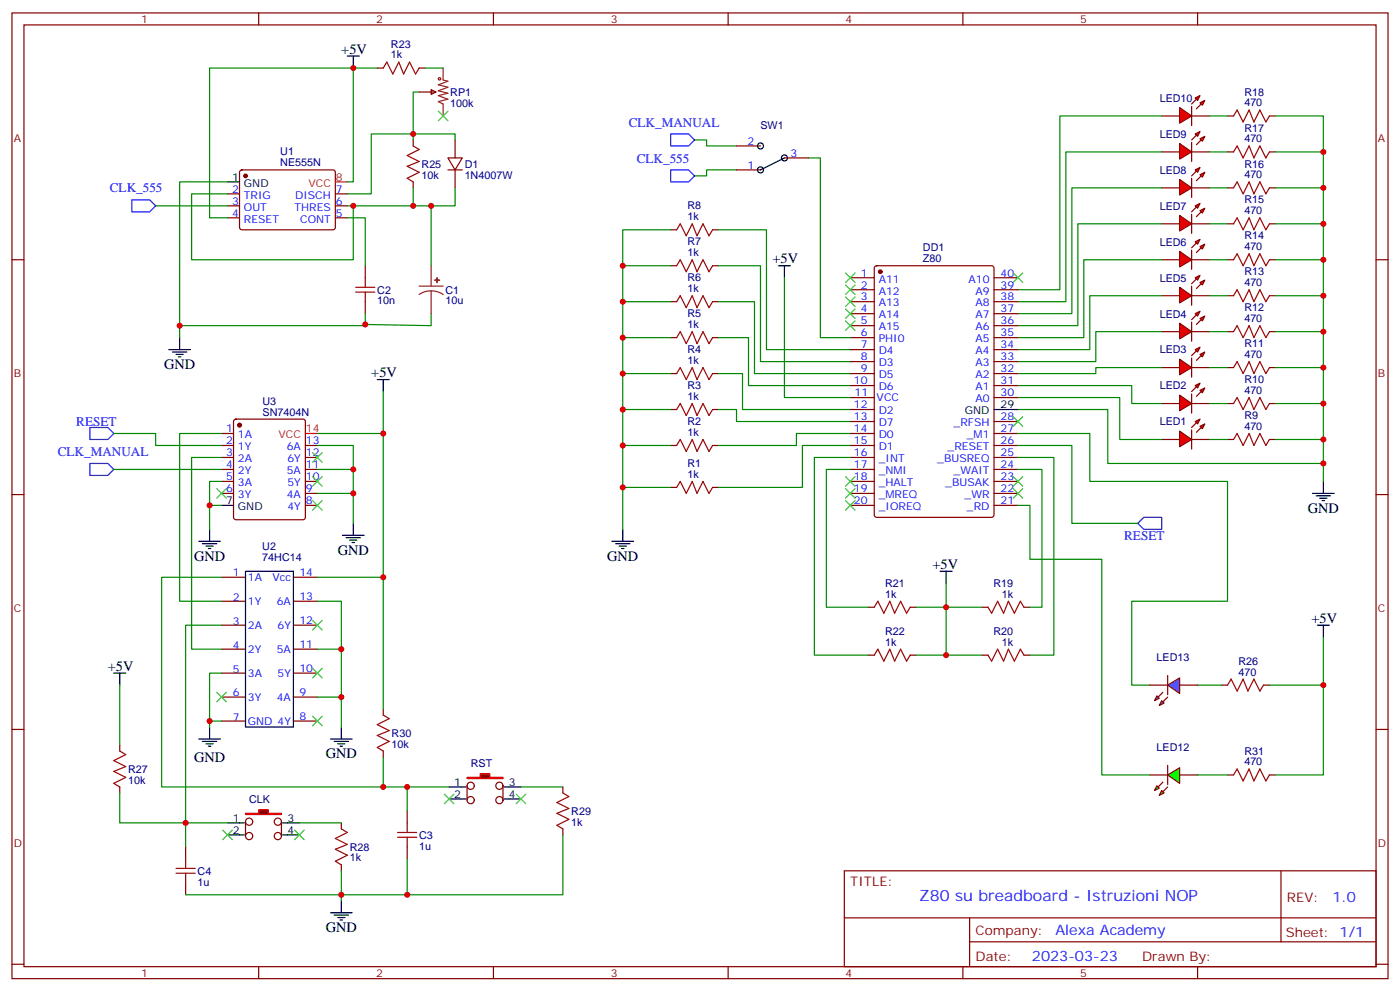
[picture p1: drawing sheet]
<svg xmlns="http://www.w3.org/2000/svg" width="412mm" height="292mm" viewBox="0 0 412 292" stroke-linecap="round" stroke-linejoin="round" font-family="sans-serif">
<g fill="none" stroke="#870000" stroke-width=".35">
<path d="M3.5 3.8h405.4v284.3h-405.4zM7.1 7.3h398.2v277.3h-398.2zM76.2 3.8v3.5M145.3 3.8v3.5M214.5 3.8v3.5M283.6 3.8v3.5M352.8 3.8v3.5M361.6 34.1h1.8M373.9 34.1h1.8M361.6 55.3h1.8M361.6 44.7h1.8M373.9 55.3h1.8"/>
<path d="M373.9 44.7h1.8M3.5 76.5h3.6M197.6 78.2h1.7M197.6 67.7h1.7M209.9 78.2h1.8M209.9 67.7h1.8M361.6 76.5h1.8M361.6 65.9h1.8M373.9 76.5h1.8M373.9 65.9h1.8M405.3 76.5h3.6M197.6 99.4h1.7"/>
<path d="M197.6 88.8h1.7M209.9 99.4h1.8M209.9 88.8h1.8M361.6 87.1h1.8M361.6 97.6h1.8M373.9 87.1h1.8M373.9 97.6h1.8M197.6 110h1.7M209.9 110h1.8M361.6 108.2h1.8M361.6 118.8h1.8M373.9 108.2h1.8"/>
<path d="M373.9 118.8h1.8M197.6 131.2h1.7M197.6 120.6h1.7M209.9 131.2h1.8M209.9 120.6h1.8M361.6 129.4h1.8M373.9 129.4h1.8M3.5 145.6h3.6M197.6 143.5h1.7M209.9 143.5h1.8M405.3 145.6h3.6M3.5 214.8h3.6"/>
<path d="M405.3 214.8h3.6M248.7 256.4h156.6v28.2h-156.6zM377.3 256.4v20.9M248.7 270.2h156.5M285.6 277.3h119.6M285.6 270.2v14.2M3.5 283.9h3.6M76.2 284.6v3.5M145.3 284.6v3.5M214.5 284.6v3.5M283.6 284.6v3.5M352.8 284.6v3.5"/>
<path d="M405.3 283.9h3.6"/>
</g>
<g fill="none" stroke="#a10000" stroke-width=".35">
<path d="M363.4 34.1l1-1.7 1.8 3.5 1.7-3.5 1.5 3.5 1.7-3.5 1.8 3.5 1-1.8M363.4 55.3l1-1.7 1.8 3.5 1.7-3.5 1.5 3.5 1.7-3.5 1.8 3.5 1-1.8M363.4 44.7l1-1.7 1.8 3.5 1.7-3.5 1.5 3.5 1.7-3.5 1.8 3.5 1-1.8M199.3 78.2l1.1-1.7 1.7 3.5 1.8-3.5 1.4 3.5 1.8-3.5 1.7 3.5 1.1-1.8M199.3 67.7l1.1-1.8 1.7 3.5 1.8-3.5 1.4 3.5 1.8-3.5 1.7 3.5 1.1-1.7M363.4 76.5l1-1.8 1.8 3.5 1.7-3.5 1.5 3.5 1.7-3.5 1.8 3.5 1-1.7M363.4 65.9l1-1.8 1.8 3.6 1.7-3.6 1.5 3.6 1.7-3.6 1.8 3.6 1-1.8M199.3 99.4l1.1-1.8 1.7 3.6 1.8-3.6 1.4 3.6 1.8-3.6 1.7 3.6 1.1-1.8M199.3 88.8l1.1-1.7 1.7 3.5 1.8-3.5 1.4 3.5 1.8-3.5 1.7 3.5 1.1-1.8M363.4 87.1l1-1.8 1.8 3.5 1.7-3.5 1.5 3.5 1.7-3.5 1.8 3.5 1-1.7M363.4 97.6l1-1.7 1.8 3.5 1.7-3.5 1.5 3.5 1.7-3.5 1.8 3.5 1-1.8M199.3 110l1.1-1.8 1.7 3.6 1.8-3.6 1.4 3.6 1.8-3.6 1.7 3.6 1.1-1.8"/>
<path d="M363.4 108.2l1-1.7 1.8 3.5 1.7-3.5 1.5 3.5 1.7-3.5 1.8 3.5 1-1.8M363.4 118.8l1-1.7 1.8 3.5 1.7-3.5 1.5 3.5 1.7-3.5 1.8 3.5 1-1.8M199.3 131.2l1.1-1.8 1.7 3.5 1.8-3.5 1.4 3.5 1.8-3.5 1.7 3.5 1.1-1.7M199.3 120.6l1.1-1.8 1.7 3.5 1.8-3.5 1.4 3.5 1.8-3.5 1.7 3.5 1.1-1.7M363.4 129.4l1-1.8 1.8 3.6 1.7-3.6 1.5 3.6 1.7-3.6 1.8 3.6 1-1.8M199.3 143.5l1.1-1.8 1.7 3.6 1.8-3.6 1.4 3.6 1.8-3.6 1.7 3.6 1.1-1.8"/>
</g>
<path d="M180.3 159.4h6.3M183.4 155.9v3.5M181.3 160.1h4.3M182.4 160.8h2.1M183.1 161.5h.7" fill="none" stroke="#000" stroke-width=".35"/>
<g fill="none" stroke="#008700" stroke-width=".35">
<path d="M197.6 78.2h-14.2v10.6M197.6 67.7h-14.2v10.5M211.7 78.2h12.3v28.3h26.5M211.7 67.7h14.1v35.2h24.7M197.6 99.4h-14.2v10.6M197.6 88.8h-14.2v10.6M211.7 99.4h8.8v14.1h30M211.7 88.8h10.5v21.2h28.3M197.6 110h-14.2v10.6M211.7 110h7v10.6h31.8M197.6 131.2h-14.2v12.3M197.6 120.6h-14.2v10.6"/>
<path d="M211.7 120.6h5.3v3.5h33.5M250.5 131.2h-14.1v12.3h-24.7M250.5 127.6h-15.9v3.6h-22.9M197.6 143.5h-14.2v12.4"/>
</g>
<g fill="#f00" stroke="#870000" stroke-width=".35">
<path d="M347.5 126.9l3.5 2.5-3.5 2.1z"/>
<path d="M351 126.6v5.6z"/>
</g>
<g fill="#870000" stroke="#870000" stroke-width=".35">
<path d="M351 125.9l1.4-1.4z"/>
<path d="M352.4 127.3l1.4-1.4z"/>
</g>
<g fill="#f00" stroke="#870000" stroke-width=".35">
<path d="M352.1 124.1l1.4-.7-.7 1.4z"/>
<path d="M353.5 125.5l1.4-.7-.7 1.4z"/>
</g>
<path d="M342.2 129.4h5.3M351 129.4h5.3" fill="none" stroke="#870000" stroke-width=".35"/>
<g fill="#f00" stroke="#870000" stroke-width=".35">
<path d="M347.5 116.3l3.5 2.5-3.5 2.1z"/>
<path d="M351 116v5.6z"/>
</g>
<g fill="#870000" stroke="#870000" stroke-width=".35">
<path d="M352.4 113.9l-1.4 1.4z"/>
<path d="M352.4 116.7l1.4-1.4z"/>
</g>
<g fill="#f00" stroke="#870000" stroke-width=".35">
<path d="M352.1 113.5l1.4-.7-.7 1.4z"/>
<path d="M353.5 114.9l1.4-.7-.7 1.4z"/>
</g>
<path d="M342.2 118.8h5.3M351 118.8h5.3" fill="none" stroke="#870000" stroke-width=".35"/>
<g fill="#f00" stroke="#870000" stroke-width=".35">
<path d="M347.5 105.8l3.5 2.4-3.5 2.1z"/>
<path d="M351 105.4v5.7z"/>
</g>
<g fill="#870000" stroke="#870000" stroke-width=".35">
<path d="M351 104.7l1.4-1.4z"/>
<path d="M352.4 106.1l1.4-1.4z"/>
</g>
<g fill="#f00" stroke="#870000" stroke-width=".35">
<path d="M352.1 102.9l1.4-.7-.7 1.4z"/>
<path d="M353.5 104.4l1.4-.8-.7 1.5z"/>
</g>
<path d="M342.2 108.2h5.3M351 108.2h5.3" fill="none" stroke="#870000" stroke-width=".35"/>
<g fill="#f00" stroke="#870000" stroke-width=".35">
<path d="M347.5 95.2l3.5 2.4-3.5 2.2z"/>
<path d="M351 94.8v5.7z"/>
</g>
<g fill="#870000" stroke="#870000" stroke-width=".35">
<path d="M351 94.1l1.4-1.4z"/>
<path d="M352.4 95.5l1.4-1.4z"/>
</g>
<g fill="#f00" stroke="#870000" stroke-width=".35">
<path d="M352.1 92.4l1.4-.7-.7 1.4z"/>
<path d="M353.5 93.8l1.4-.7-.7 1.4z"/>
</g>
<path d="M342.2 97.6h5.3M351 97.6h5.3" fill="none" stroke="#870000" stroke-width=".35"/>
<g fill="#f00" stroke="#870000" stroke-width=".35">
<path d="M347.5 84.6l3.5 2.5-3.5 2.1z"/>
<path d="M351 84.2v5.7z"/>
</g>
<g fill="#870000" stroke="#870000" stroke-width=".35">
<path d="M351 83.5l1.4-1.4z"/>
<path d="M352.4 84.9l1.4-1.4z"/>
</g>
<g fill="#f00" stroke="#870000" stroke-width=".35">
<path d="M352.1 81.8l1.4-.7-.7 1.4z"/>
<path d="M353.5 83.2l1.4-.7-.7 1.4z"/>
</g>
<path d="M342.2 87.1h5.3M351 87.1h5.3" fill="none" stroke="#870000" stroke-width=".35"/>
<g fill="#f00" stroke="#870000" stroke-width=".35">
<path d="M347.5 74l3.5 2.5-3.5 2.1z"/>
<path d="M351 73.7v5.6z"/>
</g>
<g fill="#870000" stroke="#870000" stroke-width=".35">
<path d="M351 73l1.4-1.5z"/>
<path d="M352.4 74.4l1.4-1.4z"/>
</g>
<g fill="#f00" stroke="#870000" stroke-width=".35">
<path d="M352.1 71.2l1.4-.7-.7 1.4z"/>
<path d="M353.5 72.6l1.4-.7-.7 1.4z"/>
</g>
<path d="M342.2 76.5h5.3M351 76.5h5.3" fill="none" stroke="#870000" stroke-width=".35"/>
<g fill="#f00" stroke="#870000" stroke-width=".35">
<path d="M347.5 63.4l3.5 2.5-3.5 2.1z"/>
<path d="M351 63.1v5.6z"/>
</g>
<g fill="#870000" stroke="#870000" stroke-width=".35">
<path d="M351 62.4l1.4-1.4z"/>
<path d="M352.4 63.8l1.4-1.4z"/>
</g>
<g fill="#f00" stroke="#870000" stroke-width=".35">
<path d="M352.1 60.6l1.4-.7-.7 1.4z"/>
<path d="M353.5 62l1.4-.7-.7 1.4z"/>
</g>
<path d="M342.2 65.9h5.3M351 65.9h5.3" fill="none" stroke="#870000" stroke-width=".35"/>
<g fill="#f00" stroke="#870000" stroke-width=".35">
<path d="M347.5 52.8l3.5 2.5-3.5 2.1z"/>
<path d="M351 52.5v5.6z"/>
</g>
<g fill="#870000" stroke="#870000" stroke-width=".35">
<path d="M351 51.8l1.4-1.4z"/>
<path d="M353.8 51.8l-1.4 1.4z"/>
</g>
<g fill="#f00" stroke="#870000" stroke-width=".35">
<path d="M352.1 50l1.4-.7-.7 1.4z"/>
<path d="M353.5 51.4l1.4-.7-.7 1.4z"/>
</g>
<path d="M342.2 55.3h5.3M351 55.3h5.3" fill="none" stroke="#870000" stroke-width=".35"/>
<g fill="#f00" stroke="#870000" stroke-width=".35">
<path d="M347.5 42.3l3.5 2.4-3.5 2.1z"/>
<path d="M351 41.9v5.7z"/>
</g>
<g fill="#870000" stroke="#870000" stroke-width=".35">
<path d="M351 41.2l1.4-1.4z"/>
<path d="M352.4 42.6l1.4-1.4z"/>
</g>
<g fill="#f00" stroke="#870000" stroke-width=".35">
<path d="M352.1 39.4l1.4-.7-.7 1.4z"/>
<path d="M353.5 40.9l1.4-.8-.7 1.5z"/>
</g>
<path d="M342.2 44.7h5.3M351 44.7h5.3" fill="none" stroke="#870000" stroke-width=".35"/>
<g fill="#f00" stroke="#870000" stroke-width=".35">
<path d="M347.5 31.7l3.5 2.4-3.5 2.2z"/>
<path d="M351 31.3v5.7z"/>
</g>
<g fill="#870000" stroke="#870000" stroke-width=".35">
<path d="M351 30.6l1.4-1.4z"/>
<path d="M353.8 30.6l-1.4 1.4z"/>
</g>
<g fill="#f00" stroke="#870000" stroke-width=".35">
<path d="M352.1 28.9l1.4-.7-.7 1.4z"/>
<path d="M353.5 30.3l1.4-.7-.7 1.4z"/>
</g>
<g fill="none" stroke="#870000" stroke-width=".35">
<path d="M342.2 34.1h5.3M351 34.1h5.3M67 57.1h3.6M70.8 50.2l.5-.2 27 .1 .5 .6-.1 16.5-.6 .5-27.1-.1-.4-.6v-16.3zM98.8 57.1h3.5M121.7 41.2v1.8M121.7 53.6v1.7M67 60.6h3.6M67 64.1h3.6M98.8 60.6h3.5M98.8 64.1h3.5M107.6 78.2v3.6"/>
<path d="M257.8 78.5l.4-.3h33.9l.7 .5v72.9l-.5 .7h-34.1l-.6-.4-.1-72.9zM107.6 88.8v3.6M250.5 81.8h7M250.5 85.3h7M250.5 88.8h7M250.5 92.4h7M250.5 95.9h7M250.5 99.4h7M292.8 81.8h7.1M292.8 85.3h7.1M292.8 88.8h7.1M292.8 92.4h7.1"/>
<path d="M292.8 95.9h7.1M292.8 99.4h7.1M250.5 102.9h7M250.5 106.5h7M250.5 110h7M250.5 113.5h7M250.5 117.1h7M292.8 102.9h7.1M292.8 106.5h7.1M292.8 110h7.1M292.8 113.5h7.1M292.8 117.1h7.1"/>
<path d="M250.5 120.6h7M250.5 124.1h7M250.5 127.6h7M250.5 131.2h7M250.5 134.7h7M250.5 138.2h7M292.8 124.1h7.1M292.8 127.6h7.1M292.8 131.2h7.1M292.8 134.7h7.1M292.8 138.2h7.1M250.5 141.7h7"/>
<path d="M250.5 145.3h7M250.5 148.8h7M292.8 141.7h7.1M292.8 145.3h7.1M292.8 148.8h7.1M65.3 170h7M65.3 177h7M86.4 170h7.1M86.4 177h7.1M255.8 178.8h1.7M268.1 178.8h1.8M289.3 178.8h1.7"/>
<path d="M301.6 178.8h1.8M65.3 184.1h7M65.3 191.1h7M65.3 198.2h7M86.4 184.1h7.1M86.4 191.1h7.1M86.4 198.2h7.1M255.8 192.9h1.7M268.1 192.9h1.8M289.3 192.9h1.7M301.6 192.9h1.8M65.3 205.2h7"/>
<path d="M65.3 212.3h7M86.4 205.2h7.1M86.4 212.3h7.1"/>
</g>
<g fill="none" stroke="#008700" stroke-width=".35">
<path d="M121.7 39.4h-12.3v17.7h-7.1M123.5 27.1h-1.8v14.1M342.2 34.1h-30v51.2h-12.3M356.3 34.1h5.3M375.7 34.1h14.1v10.6M67 53.6h-14.1v45.8M67 57.1h-10.6v19.4h47.7v-15.9h-1.8M102.3 53.6h1.8v-33.6h-42.4v44.1h5.3M121.7 55.3v5.3h-17.6M204.6 41.2h3.5v1.8h8.9M217 50h-8.9v1.8h-3.5M238.1 46.5h3.6v52.9h8.8"/>
<path d="M342.2 55.3h-26.5v37.1h-15.8M342.2 44.7h-28.2v44.1h-14.1M356.3 55.3h5.3M356.3 44.7h5.3M375.7 55.3h14.1v10.6M375.7 44.7h14.1v10.6M45.9 60.6h21.1M102.3 64.1h5.3v14.1M342.2 76.5h-22.9v22.9h-19.4M342.2 65.9h-24.7v30h-17.6M356.3 76.5h5.3M356.3 65.9h5.3"/>
<path d="M375.7 76.5h14.1v10.6M375.7 65.9h14.1v10.6M107.6 92.4v3.5h-54.7M127 92.4v3.5l-19.4-.4M231.1 81.8v35.3h19.4M342.2 97.6h-19.4v8.9h-22.9M342.2 87.1h-21.2v15.8h-21.1M356.3 97.6h5.3M356.3 87.1h5.3M375.7 97.6h14.1v10.6M375.7 87.1h14.1v10.5M112.9 115.3v54.7h-19.4"/>
<path d="M299.9 117.1h29.9v12.3h12.4M299.9 113.5h33.5v5.3h8.8M342.2 108.2h-19.4v1.8h-22.9M356.3 118.8h5.3M356.3 108.2h5.3M375.7 118.8h14.1v10.6M375.7 108.2h14.1v10.6M250.5 134.7h-10.6v58.2h15.9M250.5 138.2h-7.1v40.6h12.4M299.9 120.6h26.4v15.9h63.5M299.9 138.2h7v40.6h-3.5M299.9 134.7h10.5v58.2h-7"/>
<path d="M356.3 129.4h5.3M375.7 129.4h14.1v12.3M278.7 171.7v21.2h10.6M269.9 192.9h8.8"/>
</g>
<g fill="none" stroke="#000" stroke-width=".35">
<path d="M102.3 16.5h3.5M104.1 16.5v3.5M67 53.6h3.6M229.3 78.2h3.5M231.1 78.2v3.6M52.9 99.4v3.5M49.7 102.9h6.4M50.8 103.6h4.2M51.9 104.4h2.1M52.6 105.1h.7M111.1 111.8h3.6M112.9 111.8v3.5"/>
<path d="M292.8 120.6h7.1M386.6 145.3h6.4M387.7 146h4.2M388.8 146.7h2.1M389.5 147.4h.7M389.8 141.7v3.6M72.3 168.2h14.1v45.9h-14.1zM276.9 168.2h3.6M278.7 168.2v3.5M58.6 217.6h6.3M59.6 218.3h4.3M60.7 219h2.1"/>
<path d="M61.4 219.7h.7M61.7 214.1v3.5M67 242.3h3.6M67 245.8h3.6"/>
</g>
<g fill="#870000" stroke="#870000" stroke-width=".35">
<circle cx="259.3" cy="80" r=".53"/>
<circle cx="72.3" cy="51.8" r=".53"/>
</g>
<g fill="none" stroke="#3c3" stroke-width=".35">
<path d="M249.1 94.5l2.8 2.8M249.1 90.9l2.8 2.9M249.1 87.4l2.8 2.8M249.1 83.9l2.8 2.8M249.1 80.4l2.8 2.8M251.9 94.5l-2.8 2.8M251.9 90.9l-2.8 2.9M251.9 87.4l-2.8 2.8M251.9 83.9l-2.8 2.8M251.9 80.4l-2.8 2.8M298.4 80.4l2.9 2.8M301.3 80.4l-2.9 2.8"/>
<path d="M298.4 122.7l2.9 2.8M301.3 122.7l-2.9 2.8M249.1 147.4l2.8 2.8M249.1 143.9l2.8 2.8M249.1 140.3l2.8 2.9M251.9 147.4l-2.8 2.8M251.9 143.9l-2.8 2.8M251.9 140.3l-2.8 2.9M298.4 143.9l2.9 2.8M298.4 140.3l2.9 2.9M301.3 143.9l-2.9 2.8M301.3 140.3l-2.9 2.9"/>
</g>
<path d="M121.7 43l1.8 1-3.6 1.8 3.6 1.8-3.6 1.4 3.6 1.7-3.6 1.8 1.8 1.1M104.8 86h5.6M104.8 84.6h5.6M107.6 81.8v2.8M107.6 86v2.8M257.5 178.8l1.1-1.8 1.7 3.6 1.8-3.6 1.4 3.6 1.8-3.6 1.8 3.6 1-1.8M291 178.8l1.1 1.8 1.8-3.6 1.7 3.6 1.4-3.6 1.8 3.6 1.8-3.6 1 1.8M257.5 192.9l1.1-1.8 1.7 3.6 1.8-3.6 1.4 3.6 1.8-3.6 1.8 3.6 1-1.8M291 192.9l1.1 1.8 1.8-3.6 1.7 3.6 1.4-3.6 1.8 3.6 1.8-3.6 1 1.8" fill="none" stroke="#a10000" stroke-width=".35"/>
<path d="M98.8 53.6h3.5" fill="none" stroke="#f00" stroke-width=".35"/>
<path d="M197.6 39.4h5.2l1.8 1.8-1.8 1.8h-5.2zM38.8 58.8h5.3l1.8 1.8-1.8 1.8h-5.3zM197.6 50h5.2l1.8 1.8-1.8 1.8h-5.2z" fill="none" stroke="#00f" stroke-width=".35"/>
<path d="M72.3 239.5h3.9v-1.1h2.8v1.1h3.9v.3h-10.6z" fill="#870000" stroke="#f00" stroke-width=".35"/>
<g fill="none" stroke="#870000" stroke-width=".35">
<path d="M35.3 219.4v1.7M112.9 208.8v1.7M35.3 231.7v1.8M112.9 221.1v1.8M165.8 231.7v1.8M72.3 241.9v4.3M82.9 241.9v4.3M100.5 242.3v1.8M100.5 254.6v1.8M165.8 244.1v1.7"/>
<circle cx="73.4" cy="241.9" r="1.06"/>
<circle cx="73.4" cy="246.2" r="1.06"/>
<circle cx="81.8" cy="241.9" r="1.06"/>
<circle cx="81.8" cy="246.2" r="1.06"/>
</g>
<g fill="none" stroke="#000" stroke-width=".35">
<path d="M33.5 198.2h3.5M35.3 198.2v3.5M132.3 231.7h3.5M132.3 235.2h3.5M70.6 242.3h1.4M70.6 245.8h1.4M83.3 242.3h4.9M83.3 245.8h4.9M97.4 268.7h6.3M98.4 269.5h4.3M99.5 270.2h2.1M100.2 270.9h.7"/>
<path d="M100.5 265.2v3.5"/>
</g>
<path d="M112.9 210.5l1.8 1.1-3.6 1.8 3.6 1.7-3.6 1.4 3.6 1.8-3.6 1.8 1.8 1M35.3 221.1l1.7 1.1-3.5 1.7 3.5 1.8-3.5 1.4 3.5 1.8-3.5 1.7 1.8 1.1M165.8 233.5l1.8 1-3.6 1.8 3.6 1.8-3.6 1.4 3.6 1.7-3.6 1.8 1.8 1.1M100.5 244.1l1.8 1-3.5 1.8 3.5 1.7-3.5 1.4 3.5 1.8-3.5 1.8 1.7 1" fill="none" stroke="#a10000" stroke-width=".35"/>
<path d="M65.3 212.3h-3.6v1.8M112.9 222.9v8.8h19.4M153.5 231.7h12.3M67 242.3h-12.3v7M88.2 242.3h12.3M100.5 256.4v8.8" fill="none" stroke="#008700" stroke-width=".35"/>
<path d="M26.5 136.5h5.2l1.8 1.7-1.8 1.8h-5.2z" fill="none" stroke="#00f" stroke-width=".35"/>
<path d="M137.6 228.9h3.9v-1.1h2.8v1.1h3.9v.3h-10.6z" fill="#870000" stroke="#f00" stroke-width=".35"/>
<g fill="none" stroke="#870000" stroke-width=".35">
<path d="M111.1 20h1.8M123.5 27.1h4.9M123.5 20h1.7M127 26.4l1.4 .7-1.4 .7zM131.9 46.5h4.3l-2.1 3.5zM131.9 50h4.3M134.1 41.2v5.3M134.1 50v5.3M217 50h7M217 43h7M231.1 46.5h7M65.3 127.6h3.5"/>
<path d="M65.3 131.2h3.5M65.3 134.7h3.5M65.3 138.2h3.5M69 123.6l.5-.2h19.8l.5 .2 .2 .5v28.2l-.3 .5-.4 .2h-19.8l-.5-.2-.2-.5v-28.2zM90 131.2h3.5M90 134.7h3.5M90 138.2h3.5M65.3 141.7h3.5M65.3 145.3h3.5M90 141.7h3.5M90 145.3h3.5M90 148.8h3.5"/>
<path d="M359.8 201.7h1.8M372.2 201.7h1.7M119.9 238.8v3.5M137.6 231.4v4.2M148.2 231.4v4.2M338.7 228.2h5.3M347.5 228.2h5.3M361.6 228.2h1.8M373.9 228.2h1.8M54.7 249.3v3.6M54.7 259.9v3.6M119.9 249.3v3.6"/>
<circle cx="138.6" cy="231.4" r="1.06"/>
<circle cx="138.6" cy="235.6" r="1.06"/>
<circle cx="147.1" cy="235.6" r="1.06"/>
<circle cx="147.1" cy="231.4" r="1.06"/>
</g>
<g fill="none" stroke="#000" stroke-width=".35">
<path d="M231.1 46.5l-7.1 3.5M58.6 159.4h6.3M61.7 155.9v3.5M65.3 148.8h3.5M100.9 157.6h6.3M102 158.3h4.2M103 159h2.1M103.7 159.7h.7M104.1 154.1v3.5M59.6 160.1h4.3M60.7 160.8h2.1M61.4 161.5h.7"/>
<path d="M97.4 217.6h6.3M98.4 218.3h4.3M99.5 219h2.1M100.2 219.7h.7M100.5 214.1v3.5M135.8 231.7h1.4M135.8 235.2h1.4M148.5 231.7h5M148.5 235.2h5"/>
<circle cx="224" cy="43" r=".88"/>
<circle cx="224" cy="50" r=".88"/>
<circle cx="231.1" cy="46.5" r=".88"/>
</g>
<path d="M26.5 125.9h5.2l1.8 1.7-1.8 1.8h-5.2zM335.1 154.1l1.8-1.8h5.3v3.6h-5.3z" fill="none" stroke="#00f" stroke-width=".35"/>
<g fill="none" stroke="#008700" stroke-width=".35">
<path d="M104.1 20h7M121.7 39.4h12.4v1.8M125.2 20h5.3M134.1 55.3v5.3h-12.4M127 60.6v17.6M33.5 127.6h12.4v3.6h19.4M33.5 138.2h31.8M65.3 127.6h-12.4v49.4h12.4M65.3 134.7h-8.9v56.4h8.9M93.5 131.2h10.6v22.9M93.5 138.2h10.6M93.5 127.6h19.4"/>
<path d="M299.9 131.2h15.8v22.9h19.4M65.3 148.8h-3.6v7.1M65.3 141.7h-3.6v7.1M93.5 145.3h10.6M65.3 170h-17.7v61.7h65.3M93.5 177h7v37.1M112.9 170v38.8M269.9 178.8h19.4M65.3 198.2h-3.6v14.1M65.3 184.1h-10.6v58.2h-19.4v-8.8M93.5 191.1h7M35.3 201.7v17.7"/>
<path d="M93.5 205.2h7M119.9 231.7v7.1M119.9 252.9v10.6M165.8 245.8v17.7h-111.1"/>
</g>
<path d="M130.5 20v3.6l1.4 .3-2.8 1.1 2.8 .7-2.8 1 2.8 .7-2.8 .8 2.8 1-2.8 .7 1.4 .7v3.5M127 78.2v6M123.5 84.2h7M127 85.7l-1.9 .2-1.6 .8M127 85.7l1.9 .2 1.6 .8M127 85.7v6.7" fill="none" stroke="#8c2424" stroke-width=".35"/>
<g fill="#8c2424" stroke="#8c2424" stroke-width=".35">
<path d="M128.1 82.5h1.4z"/>
<path d="M128.7 81.8l.1 1.4z"/>
</g>
<g fill="none" stroke="#a10000" stroke-width=".35">
<path d="M112.9 20l1-1.7 1.8 3.5 1.8-3.5 1.4 3.5 1.7-3.5 1.8 3.5 1.1-1.8M361.6 201.7l1.1-1.7 1.7 3.5 1.8-3.5 1.4 3.5 1.8-3.5 1.7 3.5 1.1-1.8M363.4 228.2l1-1.8 1.8 3.5 1.7-3.5 1.5 3.5 1.7-3.5 1.8 3.5 1-1.7M51.9 257.1h5.6M51.9 255.7h5.6M54.7 252.9v2.8M54.7 257.1v2.8M117.1 246.5h5.7M117.1 245.1h5.7M119.9 242.3v2.8M119.9 246.5v2.8"/>
<circle cx="129.5" cy="23.2" r=".35"/>
</g>
<circle cx="70.6" cy="125.2" r=".53" fill="#870000" stroke="#870000" stroke-width=".35"/>
<path d="M90 127.6h3.5" fill="none" stroke="#f00" stroke-width=".35"/>
<g fill="none" stroke="#3c3" stroke-width=".35">
<path d="M129.1 32.7l2.8 2.9M131.9 32.7l-2.8 2.9M92.1 133.3l2.8 2.8M94.9 133.3l-2.8 2.8M63.9 143.9l2.8 2.8M66.7 143.9l-2.8 2.8M92.1 147.4l2.8 2.8M92.1 140.3l2.8 2.9M94.9 147.4l-2.8 2.8M94.9 140.3l-2.8 2.9M92.1 196.8l2.8 2.8M92.1 182.7l2.8 2.8"/>
<path d="M94.9 196.8l-2.8 2.8M94.9 182.7l-2.8 2.8M63.9 203.8l2.8 2.9M66.7 203.8l-2.8 2.9M92.1 210.9l2.8 2.8M94.9 210.9l-2.8 2.8M130.9 233.8l2.8 2.8M133.7 233.8l-2.8 2.8M152 233.8l2.9 2.8M154.9 233.8l-2.9 2.8M65.6 244.4l2.8 2.8M68.4 244.4l-2.8 2.8"/>
<path d="M86.8 244.4l2.8 2.8M89.6 244.4l-2.8 2.8"/>
</g>
<g fill="#0f0" stroke="#870000" stroke-width=".35">
<path d="M340.8 231.4l.7 .7-1.4 .7z"/>
<path d="M342.2 232.8l.7 .7-1.4 .7z"/>
</g>
<g fill="#870000" stroke="#870000" stroke-width=".35">
<path d="M341.1 231.7l1.4-1.4z"/>
<path d="M344 231.7l-1.5 1.4z"/>
</g>
<path d="M344 225.4v5.6z" fill="#f00" stroke="#870000" stroke-width=".35"/>
<path d="M344 228.2l3.5-2.1v4.5z" fill="#0f0" stroke="#870000" stroke-width=".35"/>
<path d="M388.1 184.1h3.5M389.8 184.1v3.5" fill="none" stroke="#000" stroke-width=".35"/>
<path d="M299.9 127.6h21.1v14.1h40.6v35.3h-28.2v24.7h5.3M389.8 187.6v14.1h-15.9M352.8 201.7h7M389.8 201.7v26.5h-14.1M352.8 228.2h8.8" fill="none" stroke="#008700" stroke-width=".35"/>
<path d="M344 201.7l3.5-2.1v4.6z" fill="#09f" stroke="#870000" stroke-width=".35"/>
<path d="M344 198.9v5.6z" fill="#f00" stroke="#870000" stroke-width=".35"/>
<g fill="#870000" stroke="#870000" stroke-width=".35">
<path d="M344 205.2l-1.5 1.5z"/>
<path d="M342.5 203.8l-1.4 1.4z"/>
</g>
<g fill="#09f" stroke="#870000" stroke-width=".35">
<path d="M342.2 206.3l.7 .7-1.4 .7z"/>
<path d="M340.8 204.9l.7 .7-1.4 .7z"/>
</g>
<path d="M338.7 201.7h5.3M347.5 201.7h5.3" fill="none" stroke="#870000" stroke-width=".35"/>
<path d="M299.9 148.8h3.5v15.9h21.2v63.5h14.1" fill="none" stroke="#008700" stroke-width=".35"/>
<g fill="#c00">
<circle cx="183.4" cy="143.5" r=".88"/>
<circle cx="183.4" cy="131.2" r=".88"/>
<circle cx="183.4" cy="120.6" r=".88"/>
<circle cx="183.4" cy="110" r=".88"/>
<circle cx="183.4" cy="88.8" r=".88"/>
<circle cx="183.4" cy="78.2" r=".88"/>
<circle cx="389.8" cy="129.4" r=".88"/>
<circle cx="389.8" cy="118.8" r=".88"/>
<circle cx="389.8" cy="108.2" r=".88"/>
<circle cx="389.8" cy="97.6" r=".88"/>
<circle cx="389.8" cy="87.1" r=".88"/>
<circle cx="389.8" cy="76.5" r=".88"/>
<circle cx="389.8" cy="65.9" r=".88"/>
<circle cx="389.8" cy="55.3" r=".88"/>
<circle cx="389.8" cy="44.7" r=".88"/>
<circle cx="389.8" cy="136.5" r=".88"/>
<circle cx="278.7" cy="192.9" r=".88"/>
<circle cx="121.7" cy="39.4" r=".88"/>
<circle cx="104.1" cy="20" r=".88"/>
<circle cx="107.6" cy="95.5" r=".88"/>
<circle cx="112.9" cy="127.6" r=".88"/>
<circle cx="112.9" cy="170" r=".88"/>
<circle cx="112.9" cy="231.7" r=".88"/>
<circle cx="104.1" cy="138.2" r=".88"/>
<circle cx="104.1" cy="145.3" r=".88"/>
<circle cx="54.7" cy="242.3" r=".88"/>
<circle cx="61.7" cy="148.8" r=".88"/>
<circle cx="61.7" cy="212.3" r=".88"/>
<circle cx="100.5" cy="191.1" r=".88"/>
<circle cx="100.5" cy="205.2" r=".88"/>
<circle cx="119.9" cy="231.7" r=".88"/>
<circle cx="100.5" cy="263.5" r=".88"/>
<circle cx="119.9" cy="263.5" r=".88"/>
<circle cx="104.1" cy="60.6" r=".88"/>
<circle cx="121.7" cy="60.6" r=".88"/>
<circle cx="127" cy="60.6" r=".88"/>
<circle cx="278.7" cy="178.8" r=".88"/>
<circle cx="52.9" cy="95.9" r=".88"/>
<circle cx="183.4" cy="99.4" r=".88"/>
<circle cx="389.8" cy="201.7" r=".88"/>
</g>
<text font-size="4.6" fill="#00f" x="270.8" y="265.4">Z80 su breadboard - Istruzioni NOP</text>
<g font-size="4.2">
<text x="100.5" y="15.8">+5V</text>
<text x="227.5" y="77.5">+5V</text>
<text x="48.3" y="108.6">GND</text>
<text x="109.4" y="111.1">+5V</text>
<text x="385.2" y="150.9">GND</text>
<text x="57.1" y="165">GND</text>
<text x="99.5" y="163.3">GND</text>
<text x="178.9" y="165">GND</text>
<text x="274.7" y="167.5">+5V</text>
<text x="386.3" y="183.4">+5V</text>
<text x="31.7" y="197.5">+5V</text>
<text x="57.1" y="224.3">GND</text>
<text x="96" y="223.2">GND</text>
<text x="96" y="274.4">GND</text>
</g>
<g font-size="4.2" fill="#00f">
<text x="392.5" y="265.7">1.0</text>
<text x="310.9" y="275.2">Alexa Academy</text>
<text x="304" y="283">2023-03-23</text>
</g>
<g font-size="3.9" fill="#00f">
<text x="185.2" y="37.3">CLK_MANUAL</text>
<text x="187.6" y="47.9">CLK_555</text>
<text x="32.4" y="56.7">CLK_555</text>
<text x="22.5" y="125.4">RESET</text>
<text x="17" y="134.2">CLK_MANUAL</text>
<text x="331.1" y="158.9">RESET</text>
</g>
<g font-size="3.9" fill="#800">
<text x="250.5" y="261">TITLE:</text>
<text x="379.1" y="265.7">REV:</text>
<text x="287.4" y="275.2">Company:</text>
<text x="378.7" y="275.8">Sheet: 1/1</text>
<text x="287.4" y="282.9">Date:</text>
<text x="336.4" y="282.9">Drawn By:</text>
</g>
<g font-size="3.2" fill="#800">
<text x="41.6" y="6.8">1</text>
<text x="110.8" y="6.8">2</text>
<text x="179.9" y="6.8">3</text>
<text x="249.1" y="6.8">4</text>
<text x="318.2" y="6.8">5</text>
<text x="4.1" y="41.9">A</text>
<text x="405.9" y="41.9">A</text>
<text x="4.1" y="111.1">B</text>
<text x="405.9" y="111.1">B</text>
<text x="4.1" y="180.2">C</text>
<text x="405.9" y="180.2">C</text>
<text x="4.1" y="249.3">D</text>
<text x="405.9" y="249.3">D</text>
<text x="41.6" y="287.6">1</text>
<text x="110.8" y="287.6">2</text>
<text x="179.9" y="287.6">3</text>
<text x="249.1" y="287.6">4</text>
<text x="318.2" y="287.6">5</text>
</g>
<g font-size="3.2" fill="#000080">
<text x="115.2" y="17.2">1k</text>
<text x="115.2" y="14">R23</text>
<text x="132.6" y="28.2">RP1</text>
<text x="341.6" y="30">LED10</text>
<text x="366.5" y="28.2">R18</text>
<text x="132.6" y="31.4">100k</text>
<text x="366.5" y="31.3">470</text>
<text x="224" y="37.9">SW1</text>
<text x="341.6" y="40.6">LED9</text>
<text x="366.5" y="41.9">470</text>
<text x="366.5" y="38.7">R17</text>
<text x="82.6" y="45.6">U1</text>
<text x="82.6" y="48.8">NE555N</text>
<text x="124.2" y="52.6">10k</text>
<text x="124.2" y="49.4">R25</text>
<text x="136.9" y="52.6">1N4007W</text>
<text x="136.9" y="49.4">D1</text>
<text x="341.6" y="51.2">LED8</text>
<text x="366.5" y="52.5">470</text>
<text x="366.5" y="49.3">R16</text>
<text x="366.5" y="59.9">R15</text>
<text x="202.5" y="64.8">1k</text>
<text x="202.5" y="61.7">R8</text>
<text x="341.6" y="61.7">LED7</text>
<text x="366.5" y="63.1">470</text>
<text x="366.5" y="70.5">R14</text>
<text x="202.5" y="75.4">1k</text>
<text x="202.5" y="72.2">R7</text>
<text x="271.9" y="77">Z80</text>
<text x="271.9" y="73.9">DD1</text>
<text x="341.6" y="72.3">LED6</text>
<text x="366.5" y="73.7">470</text>
<text x="202.5" y="82.8">R6</text>
<text x="341.6" y="82.9">LED5</text>
<text x="366.5" y="81.1">R13</text>
<text x="111.1" y="89.6">10n</text>
<text x="111.1" y="86.4">C2</text>
<text x="131.2" y="89.6">10u</text>
<text x="131.2" y="86.4">C1</text>
<text x="202.5" y="86">1k</text>
<text x="366.5" y="84.2">470</text>
<text x="202.5" y="93.4">R5</text>
<text x="341.6" y="93.5">LED4</text>
<text x="366.5" y="94.8">470</text>
<text x="366.5" y="91.7">R12</text>
<text x="202.5" y="96.6">1k</text>
<text x="202.5" y="107.2">1k</text>
<text x="202.5" y="104">R4</text>
<text x="341.6" y="104.1">LED3</text>
<text x="366.5" y="105.4">470</text>
<text x="366.5" y="102.2">R11</text>
<text x="366.5" y="112.8">R10</text>
<text x="77.3" y="119.2">U3</text>
<text x="202.5" y="117.8">1k</text>
<text x="202.5" y="114.6">R3</text>
<text x="341.6" y="114.7">LED2</text>
<text x="366.5" y="116">470</text>
<text x="77.3" y="122.3">SN7404N</text>
<text x="202.5" y="125.2">R2</text>
<text x="341.6" y="125.2">LED1</text>
<text x="366.5" y="123.4">R9</text>
<text x="202.5" y="128.3">1k</text>
<text x="366.5" y="126.6">470</text>
<text x="202.5" y="137.6">R1</text>
<text x="202.5" y="140.7">1k</text>
<text x="77.3" y="165.2">74HC14</text>
<text x="77.3" y="162.1">U2</text>
<text x="260.7" y="172.9">R21</text>
<text x="292.6" y="172.9">R19</text>
<text x="260.7" y="176">1k</text>
<text x="295.1" y="176">1k</text>
<text x="260.7" y="190.1">1k</text>
<text x="260.7" y="187">R22</text>
<text x="292.6" y="187">R20</text>
<text x="295.1" y="190.1">1k</text>
<text x="340.7" y="194.7">LED13</text>
<text x="364.8" y="195.7">R26</text>
<text x="364.8" y="198.9">470</text>
<text x="115.4" y="220.2">10k</text>
<text x="115.4" y="217">R30</text>
<text x="340.7" y="221.1">LED12</text>
<text x="37.7" y="227.6">R27</text>
<text x="138.7" y="225.8">RST</text>
<text x="366.5" y="225.4">470</text>
<text x="366.5" y="222.2">R31</text>
<text x="37.7" y="230.7">10k</text>
<text x="73.4" y="236.4">CLK</text>
<text x="168.3" y="239.9">R29</text>
<text x="168.3" y="243.1">1k</text>
<text x="103" y="250.5">R28</text>
<text x="123.5" y="250.1">1u</text>
<text x="123.5" y="247">C3</text>
<text x="58.2" y="257.5">C4</text>
<text x="103" y="253.6">1k</text>
<text x="58.2" y="260.7">1u</text>
</g>
<g font-size="3.2" fill="#00f">
<text x="220.2" y="42.6">2</text>
<text x="232.8" y="46.1">3</text>
<text x="220.2" y="49.7">1</text>
<text x="68.4" y="56.7">2</text>
<text x="71.9" y="58.5">TRIG</text>
<text x="86.9" y="58.5">DISCH</text>
<text x="99" y="56.7">7</text>
<text x="68.4" y="60.3">3</text>
<text x="68.4" y="63.8">4</text>
<text x="71.9" y="62">OUT</text>
<text x="71.9" y="65.5">RESET</text>
<text x="86.8" y="62">THRES</text>
<text x="88.4" y="65.5">CONT</text>
<text x="99" y="63.8">5</text>
<text x="99" y="60.3">6</text>
<text x="253.6" y="81.4">1</text>
<text x="258.8" y="83.2">A11</text>
<text x="285.3" y="83.2">A10</text>
<text x="294.7" y="81.4">40</text>
<text x="253.6" y="84.9">2</text>
<text x="253.6" y="88.5">3</text>
<text x="258.8" y="86.7">A12</text>
<text x="287.3" y="86.7">A9</text>
<text x="294.7" y="88.5">38</text>
<text x="294.7" y="84.9">39</text>
<text x="253.6" y="92">4</text>
<text x="253.6" y="95.5">5</text>
<text x="258.8" y="90.2">A13</text>
<text x="258.8" y="93.8">A14</text>
<text x="287.3" y="93.8">A7</text>
<text x="287.3" y="90.2">A8</text>
<text x="294.7" y="95.5">36</text>
<text x="294.7" y="92">37</text>
<text x="253.6" y="99.1">6</text>
<text x="258.8" y="97.3">A15</text>
<text x="258.8" y="100.8">PHI0</text>
<text x="287.3" y="100.8">A5</text>
<text x="287.3" y="97.3">A6</text>
<text x="294.7" y="99.1">35</text>
<text x="253.6" y="102.6">7</text>
<text x="253.6" y="106.1">8</text>
<text x="258.8" y="104.4">D4</text>
<text x="258.8" y="107.9">D3</text>
<text x="287.3" y="107.9">A3</text>
<text x="287.3" y="104.4">A4</text>
<text x="294.7" y="106.1">33</text>
<text x="294.7" y="102.6">34</text>
<text x="251.6" y="113.2">10</text>
<text x="253.6" y="109.6">9</text>
<text x="258.8" y="111.4">D5</text>
<text x="287.3" y="111.4">A2</text>
<text x="294.7" y="113.2">31</text>
<text x="294.7" y="109.6">32</text>
<text x="251.7" y="116.7">11</text>
<text x="258.2" y="118.1">VCC</text>
<text x="258.8" y="114.9">D6</text>
<text x="287.3" y="118.5">A0</text>
<text x="287.3" y="114.9">A1</text>
<text x="294.7" y="116.7">30</text>
<text x="251.6" y="120.2">12</text>
<text x="251.6" y="123.8">13</text>
<text x="258.8" y="122">D2</text>
<text x="258.8" y="125.5">D7</text>
<text x="280.9" y="125.5">_RFSH</text>
<text x="294.7" y="123.8">28</text>
<text x="66.6" y="127.3">1</text>
<text x="66.6" y="130.8">2</text>
<text x="70.1" y="129">1A</text>
<text x="90.1" y="130.8">13</text>
<text x="251.6" y="127.3">14</text>
<text x="251.6" y="130.8">15</text>
<text x="258.8" y="129">D0</text>
<text x="284.8" y="129">_M1</text>
<text x="294.7" y="130.8">26</text>
<text x="294.7" y="127.3">27</text>
<text x="66.6" y="134.3">3</text>
<text x="66.6" y="137.9">4</text>
<text x="70.1" y="132.6">1Y</text>
<text x="70.1" y="136.1">2A</text>
<text x="84.5" y="132.6">6A</text>
<text x="84.7" y="136.1">6Y</text>
<text x="90.1" y="137.9">11</text>
<text x="90.1" y="134.3">12</text>
<text x="251.6" y="134.3">16</text>
<text x="251.6" y="137.9">17</text>
<text x="258.8" y="132.6">D1</text>
<text x="258.8" y="136.1">_INT</text>
<text x="276.1" y="136.1">_BUSREQ</text>
<text x="279.1" y="132.6">_RESET</text>
<text x="294.7" y="137.9">24</text>
<text x="294.7" y="134.3">25</text>
<text x="66.6" y="141.4">5</text>
<text x="70.1" y="139.6">2Y</text>
<text x="70.1" y="143.2">3A</text>
<text x="84.5" y="139.6">5A</text>
<text x="84.7" y="143.2">5Y</text>
<text x="90.1" y="141.4">10</text>
<text x="251.6" y="141.4">18</text>
<text x="258.8" y="139.6">_NMI</text>
<text x="258.8" y="143.2">_HALT</text>
<text x="278.5" y="143.2">_BUSAK</text>
<text x="280.9" y="139.6">_WAIT</text>
<text x="294.7" y="141.4">23</text>
<text x="66.6" y="144.9">6</text>
<text x="70.1" y="146.7">3Y</text>
<text x="84.5" y="146.7">4A</text>
<text x="90.1" y="148.4">8</text>
<text x="90.1" y="144.9">9</text>
<text x="251.6" y="144.9">19</text>
<text x="251.6" y="148.4">20</text>
<text x="258.8" y="146.7">_MREQ</text>
<text x="284.1" y="146.7">_WR</text>
<text x="294.7" y="148.4">21</text>
<text x="294.7" y="144.9">22</text>
<text x="84.7" y="150.2">4Y</text>
<text x="258.8" y="150.2">_IOREQ</text>
<text x="284.8" y="150.2">_RD</text>
<text x="68.5" y="169.6">1</text>
<text x="73" y="171">1A</text>
<text x="80.3" y="171">Vcc</text>
<text x="88.2" y="169.6">14</text>
<text x="68.5" y="177">2</text>
<text x="73" y="178.1">1Y</text>
<text x="81.5" y="178.1">6A</text>
<text x="88.2" y="176.7">13</text>
<text x="68.5" y="184.1">3</text>
<text x="73" y="185.1">2A</text>
<text x="81.8" y="185.1">6Y</text>
<text x="88.2" y="183.7">12</text>
<text x="68.5" y="191.1">4</text>
<text x="88.2" y="190.8">11</text>
<text x="73" y="192.2">2Y</text>
<text x="81.5" y="192.2">5A</text>
<text x="88.2" y="197.8">10</text>
<text x="68.5" y="198.2">5</text>
<text x="73" y="199.2">3A</text>
<text x="81.8" y="199.2">5Y</text>
<text x="68.5" y="204.9">6</text>
<text x="73" y="206.3">3Y</text>
<text x="81.5" y="206.3">4A</text>
<text x="88.2" y="204.9">9</text>
<text x="68.5" y="212.3">7</text>
<text x="73" y="213.4">GND 4Y</text>
<text x="88.2" y="211.9">8</text>
</g>
<g font-size="3.2">
<text x="68.4" y="53.2">1</text>
<text x="71.9" y="55">GND</text>
<text x="284.2" y="122">GND</text>
<text x="294.7" y="120.2">29</text>
<text x="66.6" y="148.4">7</text>
<text x="70.1" y="150.2">GND</text>
<text x="133.8" y="231.4">1</text>
<text x="149.9" y="231.4">3</text>
<text x="133.8" y="234.9">2</text>
<text x="149.9" y="234.9">4</text>
<text x="68.5" y="241.9">1</text>
<text x="68.5" y="245.5">2</text>
<text x="84.7" y="241.9">3</text>
<text x="84.7" y="245.5">4</text>
</g>
<g font-size="3.2" fill="#f00">
<text x="99" y="53.2">8</text>
<text x="90.9" y="55">VCC</text>
<text x="82.1" y="129">VCC</text>
<text x="90.1" y="127.3">14</text>
</g>
</svg>
